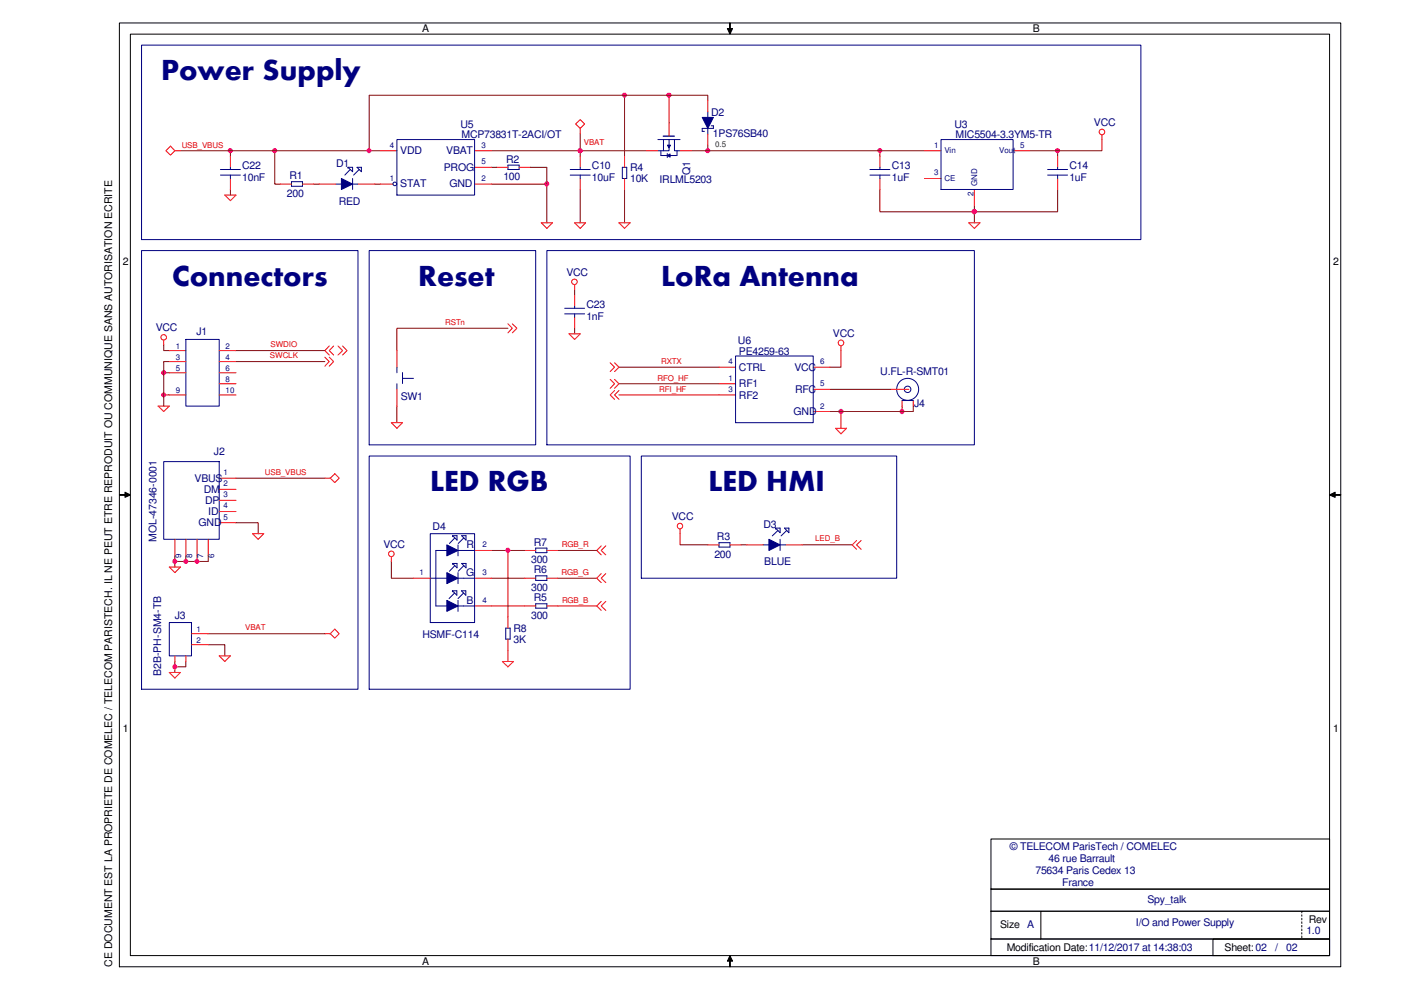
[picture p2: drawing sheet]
<svg xmlns="http://www.w3.org/2000/svg" width="297mm" height="210mm" viewBox="0 0 297 210" stroke-linecap="round" stroke-linejoin="round" font-family="sans-serif">
<path d="M206.6 43.7v1.2" fill="none" stroke="#800000" stroke-width=".21"/>
<circle cx="206.5" cy="44.9" r=".46" fill="#f0f"/>
<circle cx="206.5" cy="44.9" r=".46" fill="none" stroke="#f0f" stroke-width=".21"/>
<path d="M186.6 40.2v4.7h37.6v-4.7M206.6 44.9v2.3" fill="none" stroke="#800000" stroke-width=".21"/>
<circle cx="206.5" cy="44.9" r=".46" fill="#f0f"/>
<circle cx="206.5" cy="44.9" r=".46" fill="none" stroke="#f0f" stroke-width=".21"/>
<path d="M186.6 32v1.1" fill="none" stroke="#800000" stroke-width=".21"/>
<circle cx="186.5" cy="31.9" r=".44" fill="#f0f"/>
<circle cx="186.5" cy="31.9" r=".44" fill="none" stroke="#f0f" stroke-width=".21"/>
<path d="M224.2 32v1.1" fill="none" stroke="#800000" stroke-width=".21"/>
<circle cx="224.2" cy="31.9" r=".45" fill="#f0f"/>
<circle cx="224.2" cy="31.9" r=".45" fill="none" stroke="#f0f" stroke-width=".21"/>
<path d="M115.9 39v8.2M233.6 29.6v2.4h-15.2" fill="none" stroke="#800000" stroke-width=".21"/>
<circle cx="115.9" cy="39" r=".46" fill="#f0f"/>
<circle cx="115.9" cy="39" r=".46" fill="none" stroke="#f0f" stroke-width=".21"/>
<path d="M104.2 32h32.9M150.1 30.8v1.2" fill="none" stroke="#800000" stroke-width=".21"/>
<circle cx="150.1" cy="31.9" r=".44" fill="#f0f"/>
<circle cx="150.1" cy="31.9" r=".44" fill="none" stroke="#f0f" stroke-width=".21"/>
<path d="M123 32v1.1" fill="none" stroke="#800000" stroke-width=".21"/>
<circle cx="123" cy="31.9" r=".45" fill="#f0f"/>
<circle cx="123" cy="31.9" r=".45" fill="none" stroke="#f0f" stroke-width=".21"/>
<path d="M48.8 32v1.1M66.5 39h1.2M79.5 39h1.1M104.2 35.5h1.2M112.4 35.5h3.5v3.5h-11.7M123 40.2v7M132.4 40.2v7" fill="none" stroke="#800000" stroke-width=".21"/>
<circle cx="48.8" cy="31.9" r=".45" fill="#f0f"/>
<circle cx="48.8" cy="31.9" r=".45" fill="none" stroke="#f0f" stroke-width=".21"/>
<path d="M58.2 32v7h1.2" fill="none" stroke="#800000" stroke-width=".21"/>
<circle cx="58.2" cy="31.9" r=".44" fill="#f0f"/>
<circle cx="58.2" cy="31.9" r=".44" fill="none" stroke="#f0f" stroke-width=".21"/>
<path d="M38.3 32h42.3M141.9 20.2v5.9M48.8 40.2v1.2" fill="none" stroke="#800000" stroke-width=".21"/>
<circle cx="141.8" cy="20.2" r=".46" fill="#f0f"/>
<circle cx="141.8" cy="20.2" r=".46" fill="none" stroke="#f0f" stroke-width=".21"/>
<path d="M132.4 20.2v12.9" fill="none" stroke="#800000" stroke-width=".21"/>
<circle cx="132.4" cy="20.2" r=".44" fill="#f0f"/>
<circle cx="132.4" cy="20.2" r=".44" fill="none" stroke="#f0f" stroke-width=".21"/>
<path d="M150.1 21.3v-1.1h-71.8v11.8" fill="none" stroke="#800000" stroke-width=".21"/>
<circle cx="78.2" cy="31.9" r=".45" fill="#f0f"/>
<circle cx="78.2" cy="31.9" r=".45" fill="none" stroke="#f0f" stroke-width=".21"/>
<path d="M34.7 83.7h1.2" fill="none" stroke="#800000" stroke-width=".21"/>
<circle cx="34.7" cy="83.7" r=".44" fill="#f0f"/>
<circle cx="34.7" cy="83.7" r=".44" fill="none" stroke="#f0f" stroke-width=".21"/>
<path d="M34.7 79h1.2" fill="none" stroke="#800000" stroke-width=".21"/>
<circle cx="34.7" cy="79" r=".44" fill="#f0f"/>
<circle cx="34.7" cy="79" r=".44" fill="none" stroke="#f0f" stroke-width=".21"/>
<path d="M34.7 73.2v1.1h1.2M35.9 76.7h-1.2v9.4M84.2 86.1v3.5M44.2 117.9v1.1h-7.1" fill="none" stroke="#800000" stroke-width=".21"/>
<circle cx="37.1" cy="119" r=".45" fill="#f0f"/>
<circle cx="37.1" cy="119" r=".45" fill="none" stroke="#f0f" stroke-width=".21"/>
<path d="M37.1 117.9v2.3M39.4 117.9v1.1" fill="none" stroke="#800000" stroke-width=".21"/>
<circle cx="39.4" cy="119" r=".44" fill="#f0f"/>
<circle cx="39.4" cy="119" r=".44" fill="none" stroke="#f0f" stroke-width=".21"/>
<path d="M41.8 117.9v1.1" fill="none" stroke="#800000" stroke-width=".21"/>
<circle cx="41.8" cy="119" r=".44" fill="#f0f"/>
<circle cx="41.8" cy="119" r=".44" fill="none" stroke="#f0f" stroke-width=".21"/>
<path d="M50 110.8h4.7v2.4M50 101.4h18.9M37.1 140.3v2.3M39.4 140.3v1.1h-2.3" fill="none" stroke="#800000" stroke-width=".21"/>
<circle cx="37.1" cy="141.4" r=".45" fill="#f0f"/>
<circle cx="37.1" cy="141.4" r=".45" fill="none" stroke="#f0f" stroke-width=".21"/>
<path d="M123 28.4v3.6M44.2 136.7h3.5v2.4M44.2 134.4h24.7" fill="none" stroke="#800000" stroke-width=".21"/>
<circle cx="123" cy="31.9" r=".45" fill="#f0f"/>
<circle cx="123" cy="31.9" r=".45" fill="none" stroke="#f0f" stroke-width=".21"/>
<path d="M146.6 32h49.4M178.3 74.3v3.6h-2.3M131.2 81.4h21.2M131.2 83.7h21.2M176 82.5h12.9M178.3 87.2v3.6M144.2 113.2v2.3h5.9M157.1 115.5h1.2" fill="none" stroke="#800000" stroke-width=".21"/>
<circle cx="178.3" cy="87.2" r=".46" fill="#f0f"/>
<circle cx="178.3" cy="87.2" r=".46" fill="none" stroke="#f0f" stroke-width=".21"/>
<path d="M50 74.3h18.9M50 76.7h18.9M121.8 61.4v1.2M121.8 69.6v1.2M131.2 77.9h21.2M191.3 86.1v1.1M170.1 115.5h10.6" fill="none" stroke="#800000" stroke-width=".21"/>
<circle cx="191.2" cy="87.2" r=".45" fill="#f0f"/>
<circle cx="191.2" cy="87.2" r=".45" fill="none" stroke="#f0f" stroke-width=".21"/>
<path d="M107.7 69.6h-23.5v4.7M193.6 86.1v1.1h-17.6M104.2 116.7h7M107.7 116.7v14.1" fill="none" stroke="#800000" stroke-width=".21"/>
<circle cx="107.7" cy="116.7" r=".45" fill="#f0f"/>
<circle cx="107.7" cy="116.7" r=".45" fill="none" stroke="#f0f" stroke-width=".21"/>
<path d="M83 119v3.6h4.7M118.3 116.7h8.2M104.2 122.6h7M104.2 128.5h7M107.7 137.9v2.4M118.3 122.6h8.2M118.3 128.5h8.2" fill="none" stroke="#800000" stroke-width=".21"/>
<g fill="none" stroke="#f00" stroke-width=".21">
<path d="M67.7 39h3.5M75.9 39h3.6M80.6 32h3.6M80.6 39h2.8M100.6 32h3.6M100.6 35.5h3.6M100.6 39h3.6M186.6 33.1v2.4M186.6 37.8v2.4M196 32h3.5M196 37.8h3.5M214.8 32h3.6"/>
<path d="M224.2 33.1v2.4M224.2 37.8v2.4M233.6 28.6v1M114.8 47.2h2.3l-1.2 1.2zM205.4 47.2h2.4l-1.2 1.2zM206.6 40.2v3.5"/>
<circle cx="233.6" cy="28" r=".59"/>
</g>
<g fill="none" stroke="#000080" stroke-width=".21">
<path d="M71.2 39h1.2M73.8 35.5h.1M73.8 35.5h1v.9zM74.2 35.9l-1.1 1.2M75.7 35.5h.9v.9zM76.2 35.9l-1.2 1.2M84.2 29.6h16.4v11.8h-16.4zM184.4 35.9h4.3M184.4 37.1h4.3M186.6 35.5v.4M186.6 37.1v.7M199.5 29.6h15.3v10.6h-15.3z"/>
<path d="M222.1 35.9h4.3M222.1 37.1h4.3M224.2 35.5v.4M224.2 37.1v.7"/>
<circle cx="83.7" cy="39" r=".39"/>
</g>
<path d="M76.6 35.5h.1" fill="none" stroke="#0ff" stroke-width=".23"/>
<path d="M72.4 37.8l2.4 1.2-2.4 1.2z" fill="#000080"/>
<g fill="none" stroke="#000080" stroke-width=".21">
<path d="M46.7 35.9h4.3M46.7 37.1h4.3M48.8 35.5v.4M48.8 37.1v.7M72.4 37.8l2.4 1.2-2.4 1.2zM74.8 37.8v2.4M74.8 39h1.1M107.7 35h2.4v.9h-2.4zM131.9 35.5h1v2.3h-1zM39.4 72h7.1v14.1h-7.1zM34.7 97.9h11.8v16.4h-11.8zM161.8 115.5h1.2"/>
<path d="M164.4 112h.1M164.4 112h1v.9zM164.9 112.5l-1.2 1.1M166.3 112h1v.9zM166.8 112.5l-1.2 1.1M35.9 132h4.7v7.1h-4.7z"/>
</g>
<g fill="none" stroke="#f00" stroke-width=".21">
<path d="M36.1 31l1 1-1 .9-.9-.9zM37.1 32h1.2M48.8 33.1v2.4M48.8 37.8v2.4M105.4 35.5h2.3M110.1 35.5h2.3M122 26.3l1-.9 .9 .9-.9 .9zM123 27.2v1.2M132.4 33.1v2.4M132.4 37.8v2.4M47.7 41.4h2.3l-1.2 1.1zM121.8 47.2h2.4l-1.2 1.2z"/>
<path d="M131.2 47.2h2.4l-1.2 1.2zM34.7 72.1v1.1M35.9 74.3h3.5M35.9 76.7h3.5M35.9 79h3.5M46.5 74.3h3.5M46.5 76.7h3.5M46.5 79h3.5M107.7 68.7l.9 .9-.9 1M108.6 68.7l1 .9-1 1M33.5 86.1h2.4l-1.2 1.1zM35.9 83.7h3.5"/>
<path d="M46.5 83.7h3.5M46.5 81.4h3.5M83 89.6h2.3l-1.1 1.2zM37.1 114.3v3.6M39.4 114.3v3.6M41.8 114.3v3.6M44.2 114.3v3.6M46.5 101.4h3.5M46.5 103.8h3.5M46.5 106.1h3.5M46.5 108.5h3.5M46.5 110.8h3.5"/>
<path d="M53.5 113.2h2.4l-1.2 1.1zM68.9 101.4h1.1M70 101.4l1-.9 .9 .9-.9 .9zM158.3 115.5h3.5M166.5 115.5h3.6M35.9 120.2h2.4l-1.2 1.2zM37.1 139.1v1.2M39.4 139.1v1.2M40.6 134.4h3.6M40.6 136.7h3.6M46.5 139.1h2.3l-1.1 1.2zM68.9 134.4h1.1"/>
<path d="M70 134.4l1-1 .9 1-.9 .9zM35.9 142.6h2.4l-1.2 1.2z"/>
<circle cx="34.7" cy="71.5" r=".58"/>
</g>
<g fill="#000">
<path d="M154.8 4.9v1.2h.5l-.5 1.1-.6-1.1h.6z" fill-rule="evenodd"/>
<path d="M25.3 104.9h1.2v-.5l1.1 .5-1.1 .6v-.6z" fill-rule="evenodd"/>
<path d="M281.9 104.9l1.2-.5v.5h1.2h-1.2v.6z" fill-rule="evenodd"/>
<path d="M154.8 202.6l.5 1.2h-.5v1.2v-1.2h-.6z" fill-rule="evenodd"/>
</g>
<g fill="none" stroke="#000" stroke-width=".21">
<path d="M25.3 4.9h259v200.1h-259zM27.6 7.2h254.3v195.4h-254.3zM154.8 4.9v1.2h.5l-.5 1.1-.6-1.1h.6zM25.3 104.9h1.2v-.5l1.1 .5-1.1 .6v-.6zM281.9 104.9l1.2-.5v.5h1.2h-1.2v.6zM210.1 177.9h71.8v10.6h-71.8zM210.1 199.1h71.8v3.5h-71.8zM210.1 188.5h71.8v4.7h-71.8zM210.1 193.2h71.8v5.9h-71.8zM220.7 193.2v5.9M257.2 199.1h24.7v3.5h-24.7zM276 193.2v.3"/>
<path d="M276 194v.3M276 194.7v.3M276 195.5v.3M276 196.2v.4M276 197v.3M276 197.7v.3M276 198.5v.3M154.8 202.6l.5 1.2h-.5v1.2v-1.2h-.6z"/>
</g>
<path d="M167.3 112h.1" fill="none" stroke="#0ff" stroke-width=".23"/>
<path d="M163 114.3l2.4 1.2-2.4 1.2z" fill="#000080"/>
<g fill="none" stroke="#000080" stroke-width=".21">
<path d="M61.8 38.5h2.3v1h-2.3zM84.2 77.9v1.1M85.3 79v2.3M119.7 65.4h4.2M119.7 66.5h4.2M121.8 64.9v.5M121.8 66.5v.8M156 75.5h16.4v14.1h-16.4zM84.2 81.4v1.1M85.3 80.2h2.4M191.3 84.9h2.3M96 119.5h.1"/>
<path d="M96 119.5h.9v.9zM96.4 119.9l-1.1 1.2M97.9 119.5h.9v.9zM98.3 119.9l-1.1 1.2M152.4 115.1h2.4v.9h-2.4zM163 114.3l2.4 1.2-2.4 1.2zM165.4 114.3v2.4M165.4 115.5h1.1M92.4 128.5h2.3M92.4 122.6h2.3M95.9 125.3h.1M95.9 125.3h1v.9z"/>
<path d="M96.4 125.7l-1.2 1.2M97.1 128.5h3.5M97.1 122.6h3.5M97.8 125.3h1v.9zM98.3 125.7l-1.2 1.2"/>
<circle cx="192.4" cy="82.6" r=".69"/>
<circle cx="192.4" cy="82.5" r="2.33"/>
</g>
<g fill="none" stroke="#f00" stroke-width=".21">
<path d="M59.4 39h2.4M64.1 39h2.4M68.9 75.7l.9 1-.9 .9M69.8 73.4l-.9 .9 .9 1M69.8 75.7l.9 1-.9 .9M70.7 73.4l-.9 .9 .9 1M71.7 73.4l.9 .9-.9 1M72.6 73.4l1 .9-1 1M84.2 74.3v3.6M120.6 70.8h2.4l-1.2 1.2zM121.8 60.4v1M121.8 62.6v2.3"/>
<path d="M121.8 67.3v2.3M129.4 76.9l.9 1-.9 .9M130.3 76.9l.9 1-.9 .9M152.4 77.9h3.6M172.4 77.9h3.6M178.3 73.3v1M84.2 82.5v3.6M129.4 80.4l.9 1-.9 .9M130.3 80.4l.9 1-.9 .9M130.3 82.8l-.9 .9 .9 1M131.2 82.8l-.9 .9 .9 1M152.4 81.4h3.6"/>
<path d="M152.4 83.7h3.6M172.4 82.5h3.6M172.4 87.2h3.6M177.2 90.8h2.3l-1.2 1.2zM189 82.5h3.7M191.3 84.9v1.2M193.6 84.9v1.2M144.2 112.2v1M150.1 115.5h2.3M154.8 115.5h2.3M181.6 114.6l-.9 .9 .9 1M182.6 114.6l-1 .9 1 1"/>
<path d="M100.6 122.6h3.6M100.6 128.5h3.6"/>
<circle cx="121.8" cy="59.8" r=".58"/>
<circle cx="178.3" cy="72.7" r=".59"/>
<circle cx="144.2" cy="111.5" r=".58"/>
</g>
<path d="M94.7 121.4l2.4 1.2-2.4 1.1z" fill="#000080"/>
<path d="M94.7 121.4l2.4 1.2-2.4 1.1zM97.1 121.4v2.3" fill="none" stroke="#000080" stroke-width=".21"/>
<path d="M94.7 127.3l2.4 1.2-2.4 1.1z" fill="#000080"/>
<path d="M92.4 116.7h2.3M96 113.6h.1M96 113.6h.9v.9zM96.4 114l-1.1 1.2M97.1 116.7h3.5M97.9 113.6h.9v.9zM98.3 114l-1.1 1.2M94.7 127.3l2.4 1.2-2.4 1.1zM97.1 127.3v2.3" fill="none" stroke="#000080" stroke-width=".21"/>
<path d="M100.6 116.7h3.6" fill="none" stroke="#f00" stroke-width=".21"/>
<path d="M94.7 115.5l2.4 1.2-2.4 1.2z" fill="#000080"/>
<g fill="none" stroke="#000080" stroke-width=".21">
<path d="M139.5 29.6h4.7M140.7 29.6v2.4h-1.2M141.9 29.6v2.4h-1.2M143 29.6v2.4h1.2M91.2 113.2h9.4v18.8h-9.4zM92.4 116.7v11.8M94.7 115.5l2.4 1.2-2.4 1.2zM97.1 115.5v2.4M113.6 116.2h2.3v1h-2.3zM91.2 122.6h1.2M107.2 133.2h1v2.3h-1zM113.6 128h2.3v.9h-2.3z"/>
<path d="M113.6 122.1h2.3v1h-2.3z"/>
</g>
<g fill="none" stroke="#f00" stroke-width=".21">
<path d="M83 118.1v.9M111.2 116.7h2.4M115.9 116.7h2.4M127.5 115.7l-1 1 1 .9M128.4 115.7l-.9 1 .9 .9M87.7 122.6h3.5M107.7 130.8v2.4M107.7 135.5v2.4M111.2 122.6h2.4M111.2 128.5h2.4M115.9 122.6h2.4M115.9 128.5h2.4"/>
<path d="M127.5 121.6l-1 1 1 .9M127.5 127.5l-1 1 1 .9M128.4 121.6l-.9 1 .9 .9M128.4 127.5l-.9 1 .9 .9M106.5 140.3h2.4l-1.2 1.1z"/>
<circle cx="83" cy="117.4" r=".59"/>
</g>
<path d="M140.6 28.9h2.4" fill="none" stroke="#000080" stroke-width=".28"/>
<path d="M141.5 30.8h.7l-.3 .5z" fill="#000080"/>
<path d="M140.1 32v1M141.5 30.8h.7l-.3 .5z" fill="none" stroke="#000080" stroke-width=".21"/>
<path d="M137.1 32h2.4M141.9 26.1v2.7M144.2 32h2.4" fill="none" stroke="#f00" stroke-width=".21"/>
<path d="M141.6 32.9l.5-.3v.7z" fill="#000080"/>
<path d="M140.1 33h1.5M141.5 32.6v.8M141.6 32.9l.5-.3v.7zM142 33h1.5M143.5 32v1M150.1 23.7v1.2M150.1 27.2v1.2M150.8 26.7h.5" fill="none" stroke="#000080" stroke-width=".21"/>
<path d="M150.1 21.3v2.4M150.1 28.4v2.4" fill="none" stroke="#f00" stroke-width=".21"/>
<path d="M148.9 24.9h2.4l-1.2 2.3z" fill="#000080"/>
<path d="M30 9.6h211.9v41.2h-211.9zM120.9 35.9h4.2M120.9 37.1h4.2M123 35.5v.4M123 37.1v.7M148.9 24.9h2.4l-1.2 2.3zM151.3 26.7v.5h-2.4v.7h.4M30 53.1h45.9v93h-45.9zM78.3 53.1h35.3v41.2h-35.3zM115.9 53.1h90.7v41.2h-90.7zM78.3 96.7h55.3v49.4h-55.3zM136 96.7h54.1v25.9h-54.1z" fill="none" stroke="#000080" stroke-width=".21"/>
<path d="M123 33.1v2.4M123 37.8v2.4" fill="none" stroke="#f00" stroke-width=".21"/>
<g font-size="6.3" fill="#000080">
<text x="34.2" y="17">Power Supply</text>
<text x="36.5" y="60.5">Connectors</text>
<text x="88.7" y="60.5">Reset</text>
<text x="140.2" y="60.5">LoRa Antenna</text>
<text x="91.2" y="104.1">LED RGB</text>
<text x="150.2" y="104.1">LED HMI</text>
</g>
<g font-size="2.2">
<text x="89.5" y="6.8">A</text>
<text x="219" y="6.8">B</text>
<text x="26" y="56.2">2</text>
<text x="282.7" y="56.2">2</text>
<text x="26" y="155.1">1</text>
<text x="282.7" y="155.1">1</text>
<text x="212" y="196.7">Size A</text>
<text x="277.5" y="195.7">Rev</text>
<text x="213.4" y="201.7">Modification Date:11/12/2017 at 14:38:03</text>
<text x="259.6" y="201.6">Sheet:02</text>
<text x="23.8" y="205" transform="rotate(-90 23.8 205)">CE DOCUMENT EST LA PROPRIETE DE COMELEC / TELECOM PARISTECH. IL NE PEUT ETRE REPRODUIT OU COMMUNIQUE SANS AUTORISATION ECRITE</text>
<text x="89.5" y="204.6">A</text>
<text x="219" y="204.6">B</text>
</g>
<g font-size="2.2" fill="#000080">
<text x="97.6" y="27.1">U5</text>
<text x="97.8" y="29.3">MCP73831T-2ACI/OT</text>
<text x="150.8" y="24.6">D2</text>
<text x="151.2" y="29.1">1PS76SB40</text>
<text x="202.4" y="27.1">U3</text>
<text x="202.6" y="29.3">MIC5504-3.3YM5-TR</text>
<text x="231.9" y="26.7">VCC</text>
<text x="51.3" y="35.9">C22</text>
<text x="71.2" y="35.4">D1</text>
<text x="84.9" y="32.7">VDD</text>
<text x="94.6" y="32.7">VBAT</text>
<text x="107.3" y="34.5">R2</text>
<text x="125.5" y="35.9">C10</text>
<text x="189.1" y="35.9">C13</text>
<text x="226.7" y="35.9">C14</text>
<text x="51.3" y="38.4">10nF</text>
<text x="60.8" y="41.7">200</text>
<text x="61.4" y="38">R1</text>
<text x="84.9" y="39.8">STAT</text>
<text x="94.1" y="36.2">PROG</text>
<text x="95.3" y="39.8">GND</text>
<text x="106.7" y="38.2">100</text>
<text x="125.5" y="38.4">10uF</text>
<text x="133.6" y="36.2">R4</text>
<text x="133.6" y="38.6">10K</text>
<text x="139.8" y="38.8">IRLML5203</text>
<text x="146.3" y="37" transform="rotate(-90 146.3 37)">Q1</text>
<text x="189.1" y="38.4">1uF</text>
<text x="226.7" y="38.4">1uF</text>
<text x="71.8" y="43.4">RED</text>
<text x="120.1" y="58.5">VCC</text>
<text x="124.3" y="65.3">C23</text>
<text x="33" y="70.3">VCC</text>
<text x="41.7" y="71.1">J1</text>
<text x="124.3" y="67.9">1nF</text>
<text x="176.6" y="71.4">VCC</text>
<text x="156.5" y="73">U6</text>
<text x="156.7" y="75.2">PE4259-63</text>
<text x="156.7" y="78.6">CTRL</text>
<text x="156.7" y="82.1">RF1</text>
<text x="168.4" y="78.6">VCC</text>
<text x="168.6" y="83.3">RFC</text>
<text x="186.6" y="79.5">U.FL-R-SMT01</text>
<text x="85" y="84.8">SW1</text>
<text x="156.7" y="84.5">RF2</text>
<text x="168.3" y="88">GND</text>
<text x="193.8" y="86.2">J4</text>
<text x="45.3" y="96.6">J2</text>
<text x="41.3" y="102.2">VBUS</text>
<text x="43.2" y="104.5">DM</text>
<text x="43.5" y="106.8">DP</text>
<text x="42.1" y="111.5">GND</text>
<text x="44.2" y="109.2">ID</text>
<text x="91.7" y="112.4">D4</text>
<text x="142.4" y="110.3">VCC</text>
<text x="161.9" y="111.9">D3</text>
<text x="33.2" y="114.9" transform="rotate(-90 33.2 114.9)">MOL-47346-0001</text>
<text x="81.3" y="116.2">VCC</text>
<text x="98.9" y="116.2">R</text>
<text x="112.6" y="119.4">300</text>
<text x="113.2" y="115.7">R7</text>
<text x="151.5" y="118.2">200</text>
<text x="152" y="114.5">R3</text>
<text x="162" y="119.9">BLUE</text>
<text x="98.8" y="122.1">G</text>
<text x="112.6" y="125.3">300</text>
<text x="113.2" y="121.6">R6</text>
<text x="37" y="131.3">J3</text>
<text x="98.9" y="128">B</text>
<text x="112.6" y="131.2">300</text>
<text x="113.2" y="127.5">R5</text>
<text x="89.6" y="135.2">HSMF-C114</text>
<text x="108.9" y="133.9">R8</text>
<text x="108.9" y="136.3">3K</text>
<text x="34.2" y="143.3" transform="rotate(-90 34.2 143.3)">B2B-PH-SM4-TB</text>
<text x="214.1" y="180.3">© TELECOM ParisTech / COMELEC</text>
<text x="219.5" y="185.4">75634 Paris Cedex 13</text>
<text x="222.3" y="182.8">46 rue Barrault</text>
<text x="225.2" y="187.9">France</text>
<text x="243.3" y="191.6">Spy_talk</text>
<text x="240.8" y="196.4">I/O and Power Supply</text>
<text x="270.3" y="201.6">/</text>
<text x="272.7" y="201.6">02</text>
<text x="277" y="198.1">1.0</text>
</g>
<g font-size="1.7" fill="#f00">
<text x="38.5" y="31.3">USB_VBUS</text>
<text x="123.8" y="30.8">VBAT</text>
<text x="94.4" y="69">RSTn</text>
<text x="57.2" y="75.9">SWCLK</text>
<text x="57.4" y="73.6">SWDIO</text>
<text x="140.2" y="77.3">RXTX</text>
<text x="139.4" y="80.7">RFO_HF</text>
<text x="139.7" y="83.1">RFI_HF</text>
<text x="56.2" y="100.7">USB_VBUS</text>
<text x="119.1" y="116">RGB_R</text>
<text x="172.8" y="114.8">LED_B</text>
<text x="119.1" y="121.9">RGB_G</text>
<text x="119.2" y="127.8">RGB_B</text>
<text x="52" y="133.6">VBAT</text>
</g>
<g font-size="1.7" fill="#000080">
<text x="82.7" y="31.3">4</text>
<text x="102.1" y="34.8">5</text>
<text x="102.1" y="31.3">3</text>
<text x="198" y="31.3">1</text>
<text x="200.2" y="32.5">Vin</text>
<text x="211.9" y="32.5">Vout</text>
<text x="216.3" y="31.3">5</text>
<text x="82.7" y="38.4">1</text>
<text x="102.1" y="38.4">2</text>
<text x="198" y="37.2">3</text>
<text x="200.2" y="38.4">CE</text>
<text x="206.4" y="41.5" transform="rotate(-90 206.4 41.5)">2</text>
<text x="207.2" y="39.5" transform="rotate(-90 207.2 39.5)">GND</text>
<text x="37.3" y="76.3">3</text>
<text x="37.3" y="74">1</text>
<text x="47.8" y="74">2</text>
<text x="47.8" y="76.3">4</text>
<text x="154.5" y="77.2">4</text>
<text x="173.9" y="77.2">6</text>
<text x="37.3" y="83.4">9</text>
<text x="37.3" y="78.7">5</text>
<text x="47.8" y="83.4">10</text>
<text x="47.8" y="81">8</text>
<text x="47.8" y="78.7">6</text>
<text x="154.5" y="83.1">3</text>
<text x="154.5" y="80.7">1</text>
<text x="173.9" y="81.9">5</text>
<text x="173.9" y="86.6">2</text>
<text x="47.4" y="100.7">1</text>
<text x="47.4" y="103.1">2</text>
<text x="47.4" y="105.5">3</text>
<text x="47.4" y="107.8">4</text>
<text x="47.4" y="110.2">5</text>
<text x="38.4" y="118.4" transform="rotate(-90 38.4 118.4)">9</text>
<text x="40.7" y="118.4" transform="rotate(-90 40.7 118.4)">8</text>
<text x="43.1" y="118.4" transform="rotate(-90 43.1 118.4)">7</text>
<text x="45.4" y="118.4" transform="rotate(-90 45.4 118.4)">6</text>
<text x="102.3" y="116.1">2</text>
<text x="88.9" y="122">1</text>
<text x="102.3" y="122">3</text>
<text x="102.3" y="127.8">4</text>
<text x="41.7" y="134">1</text>
<text x="41.7" y="136.3">2</text>
</g>
<text font-size="1.7" fill="#008000" x="151.6" y="31.1">0.5</text>
</svg>
